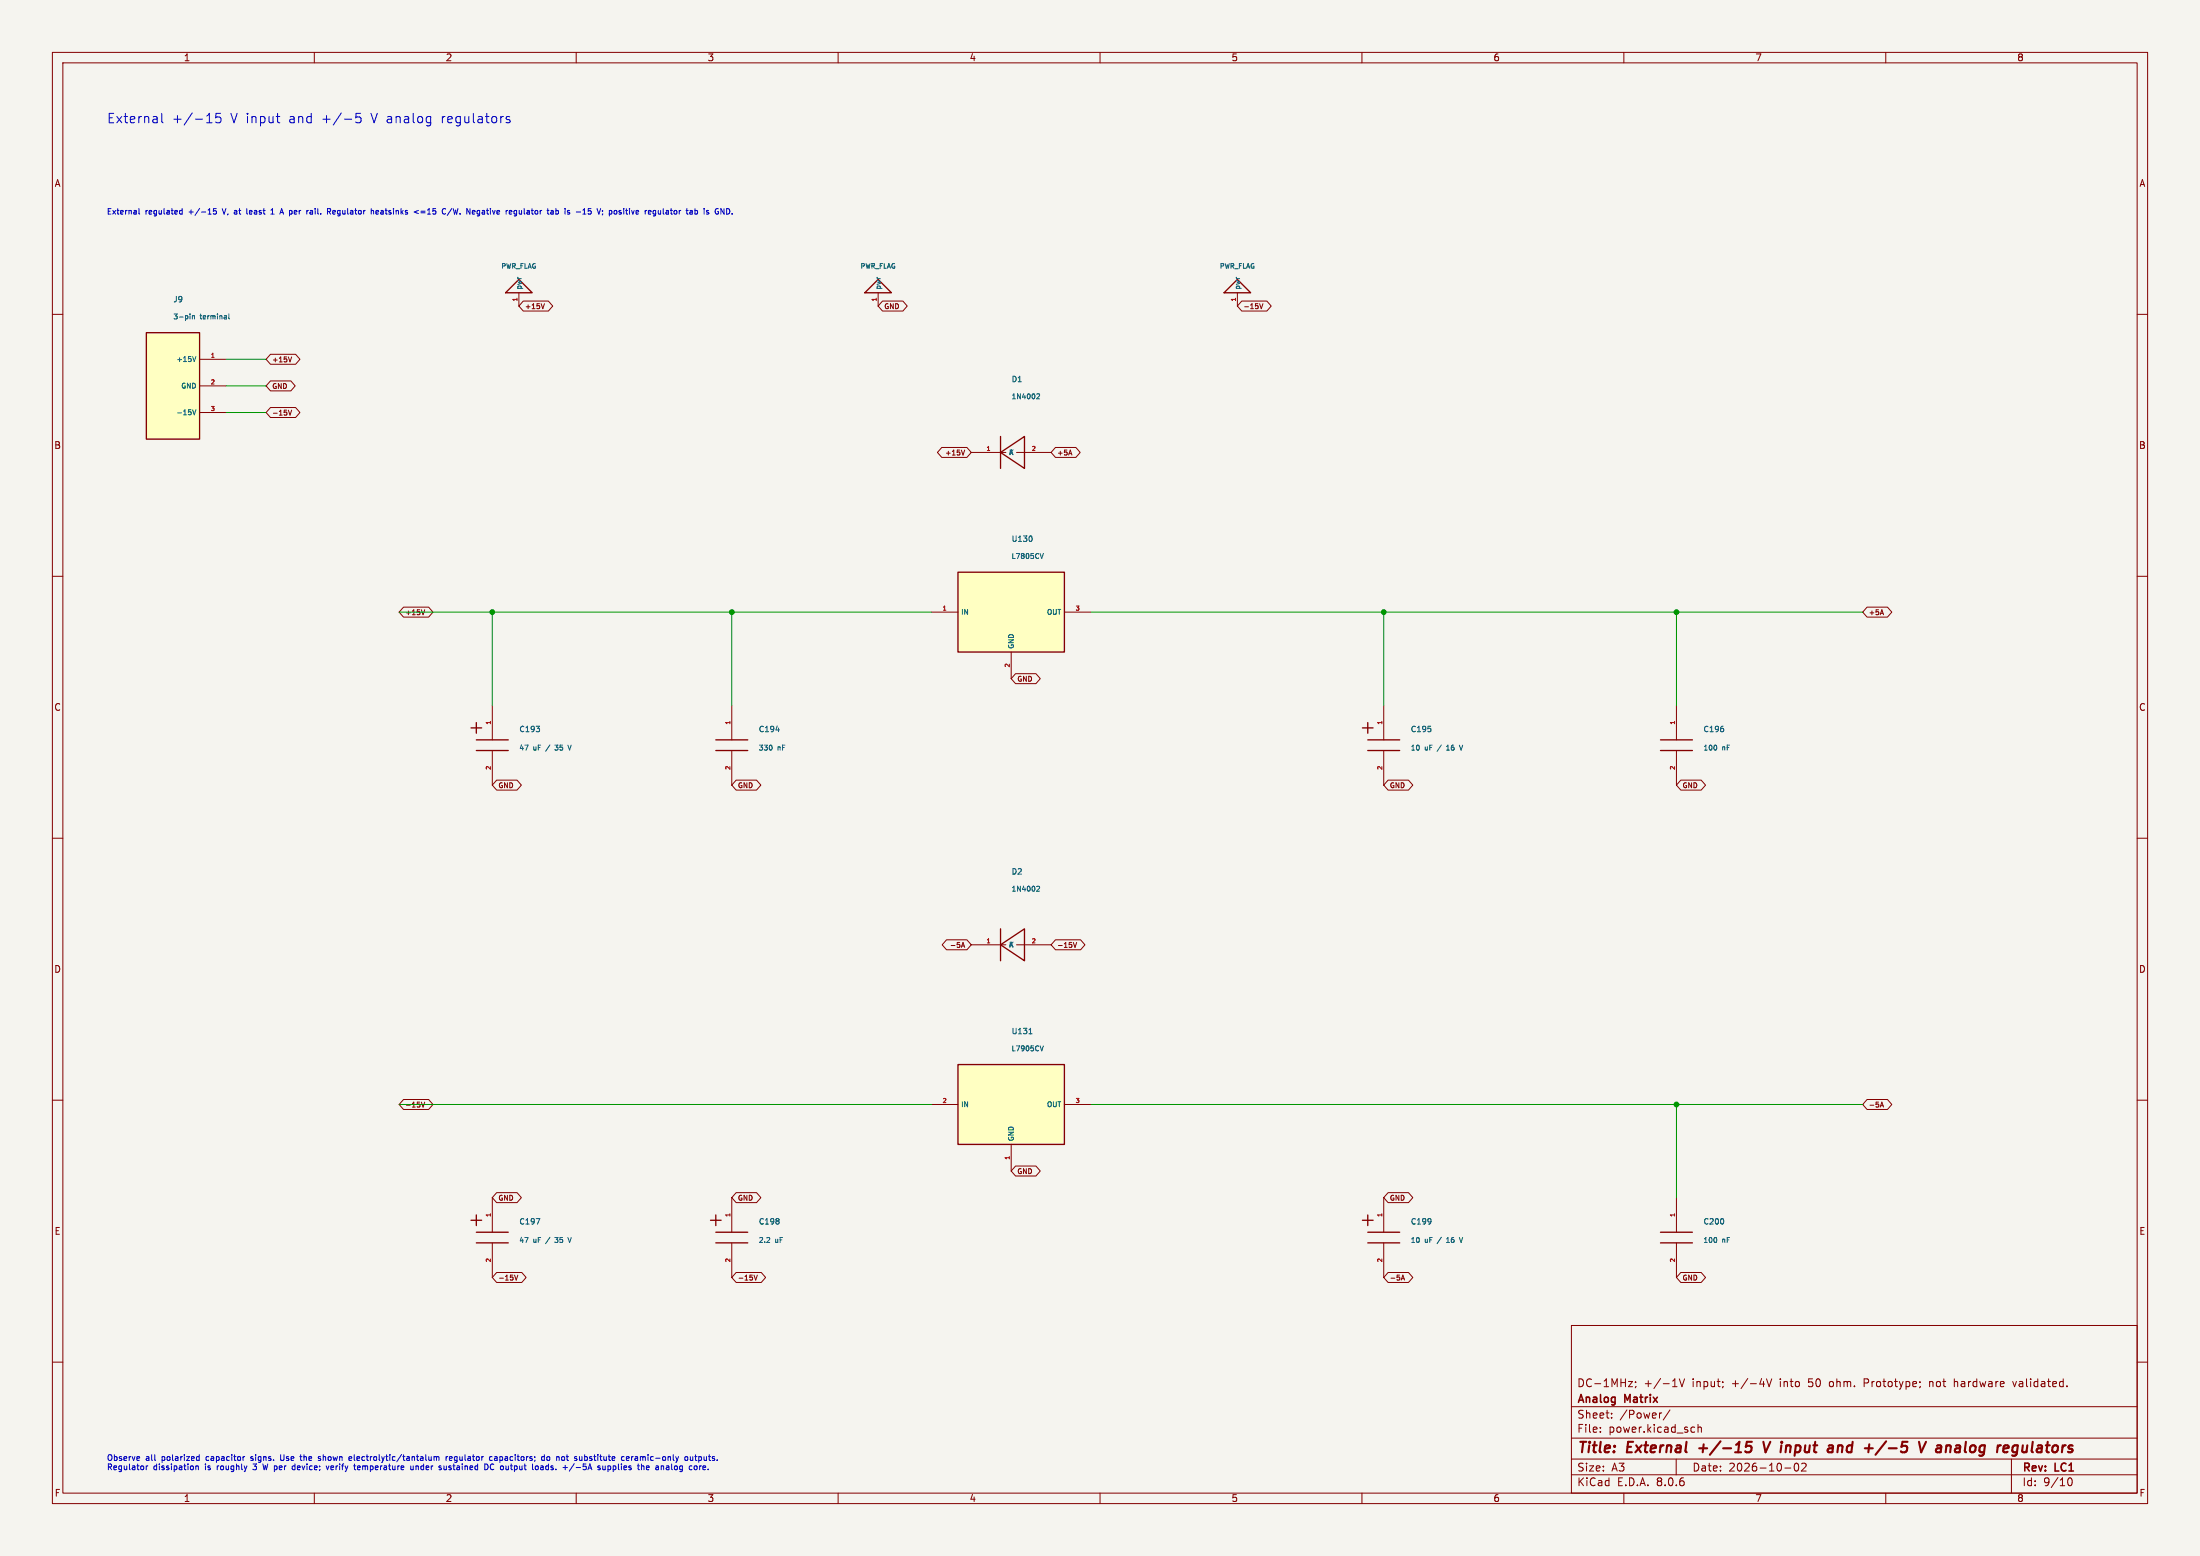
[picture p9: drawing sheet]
<svg xmlns="http://www.w3.org/2000/svg" width="420mm" height="297mm" viewBox="0 0 420 297" stroke-linecap="round" stroke-linejoin="round" font-family="sans-serif">
<path d="M0 0h420v297h-420z" fill="#f5f4ef" stroke="#f5f4ef" stroke-width=".19"/>
<g fill="none" stroke="#840000" stroke-width=".19">
<path d="M10 10h400v277h-400zM12 12h396v273h-396zM60 10v2M110 10v2M160 10v2M210 10v2M260 10v2M310 10v2M360 10v2M10 60h2M99.1 55.9v2.5M167.6 55.9v2.5"/>
<path d="M236.2 55.9v2.5M408 60h2M10 110h2M408 110h2M10 160h2M408 160h2M10 210h2M408 210h2M94 228.6v6.6M94 237.2v6.6M139.7 228.6v6.6M139.7 237.2v6.6"/>
<path d="M10 260h2M300 253h108v32h-108zM408 260h2M300 278.5h108M300 274.5h108M300 268.5h108M305.5 273.2v.2M305.5 272.5v.1M307.7 270.5v.2M307.7 269.8v.1M310.9 263.7h.8l-.8 1h.8M312.2 263.8v.1"/>
<path d="M312.3 264.6l-.1 .3M317.2 269.7l-.3 .1M318.8 269.1l-1.3 1.9M319.3 264.7h.9M319.4 263.5l.3-.3v1.5M320 278.5v3M320.6 263.2l.5 1.5 .5-1.5M323.1 272.4l.4 .1M323.5 273.3l-.4 .1M324.2 272.5l.2-.1 .3 .1 .1 .9M324.2 271.9v1.5M328.9 263.8v.1"/>
<path d="M328.9 264.6l-.1 .3M335.9 264.2h1M336.7 263.7v1M337.2 263.2l.5 1.5 .5-1.5M342.7 279.4a.81 .81 0 0 0 .3 1.4l.2-.2 .2-.4-.2-.8M344.7 279.4v.5l-.8 .9h.9M355.9 264h.5M356.4 263.2h-.5v1.5M368.4 263.7v1M368.6 263.7l-.2 .1M373.1 263.2v1.5M373.5 263.7l-.4 .1"/>
<path d="M384 278.5v6.5M384.2 263.7l.4 1 .3-1M60 285v2M110 285v2M160 285v2M210 285v2M260 285v2M300 281.5h108M310 285v2M340.7 280.2h1.2M360 285v2M394.7 282.7l.2-.5 .2-.1a.8 .8 0 0 1 .5 .7 .8 .8 0 0 1-.5 .8l-.2-.2-.2-.4"/>
</g>
<path d="M324.4 276.4h1.5M334.4 275.2h-.9l-.2 1 .3-.2 .6 .1 .2 .2-.2 .7-.3 .2h-.5l-.2-.2M336.6 275.2l.5 2 .9-2M350.9 275.9l-.1 1.3M351.5 275.9l-.6 .2M360.1 275.1l-2.1 2.6M366.3 275.2l.5 2 .9-2M369.8 276h.7v1.2M370.6 276.3l-.7 .1a.4 .4 0 0 0-.3 .4 .4 .4 0 0 0 .2 .4l.7-.1M386.2 275.9l-.1 1.2a.57 .57 0 0 0 .8-.1M387 275.9l-.1 1.3" fill="none" stroke="#840000" stroke-width=".4"/>
<path d="M99.1 53.3l2.5 2.6h-5.1zM167.6 53.3l2.6 2.6h-5.1zM236.2 53.3l2.6 2.6h-5.1zM89.9 232.9h2M90.9 237.2h6.1M90.9 235.2h6.1M90.9 231.9v2M135.6 232.9h2.1M136.7 237.2h6M136.7 235.2h6M136.7 231.9v2" fill="none" stroke="#840000" stroke-width=".25"/>
<path d="M102.4 232.6h.7l-.5 1M105.9 236.2h.6M105.9 237.1l.2 .1M108.4 236.2l.3 1 .4-1M148.7 232.7v.2M148.7 233.1v.4" fill="none" stroke="#006464" stroke-width=".19"/>
<path d="M27.9 63.5h10.2v20.3h-10.2z" fill="#ffffc2"/>
<g fill="none" stroke="#840000" stroke-width=".25">
<path d="M27.9 63.5h10.2v20.3h-10.2zM191 86.4l4.6-3.1v6.1zM191 83.3v6.1M89.9 138.9h2M90.9 137.9v2.1M90.9 143.3h6.1M90.9 141.2h6.1M136.7 143.3h6M136.7 141.2h6M317 143.3h6.1M317 141.2h6.1M317 237.2h6.1"/>
<path d="M317 235.2h6.1"/>
</g>
<g fill="none" stroke="#840000" stroke-width=".19">
<path d="M38.1 68.6h5.1M38.1 73.7h5.1M38.1 78.7h5.1M185.4 86.4h6.6M194.1 86.4h6.6M94 134.6v6.6M139.7 134.6v6.6M320 134.6v6.6M94 143.3v6.6M139.7 143.3v6.6M320 143.3v6.6M320 228.6v6.6"/>
<path d="M320 237.2v6.6"/>
</g>
<g fill="none" stroke="#006464" stroke-width=".19">
<path d="M36.3 59.9v.1M43.7 59.9v.8l.1 .2M36.7 60.3v.6M36.7 60.3h.4v.6M36.8 78.2l.3 1 .3-1M37.4 68.1l-.3 .9M198 75.2h.3l.2 .2-.6 .7h.6M102.4 138.6h.6l-.3 .4M103 139.1v.5M148.1 139.3h.7M329 139.1v.5M105.9 142.2h.6"/>
<path d="M105.9 143.1l.2 .1M108.4 142.2l.3 1 .4-1M147.3 142.3v.8M327.6 142.3v.8M327.6 236.3v.8M329 232.8v.6"/>
</g>
<path d="M182.9 109.2h20.3v15.3h-20.3z" fill="#ffffc2"/>
<path d="M182.9 109.2h20.3v15.3h-20.3zM260.1 138.9h2M261.1 137.9v2.1M261.1 143.3h6.1M261.1 141.2h6.1" fill="none" stroke="#840000" stroke-width=".25"/>
<path d="M177.8 116.8h5.1M203.2 116.8h5.1M193 124.5v5M264.2 134.6v6.6M264.2 143.3v6.6" fill="none" stroke="#840000" stroke-width=".19"/>
<path d="M196.9 102.4l.1 .3-.1 .5M199.2 105.7l-.3 .9M273.1 139.1v.5M276.2 143.2h.5M276.3 142.4l-.1 .1M278.6 142.2l.3 1 .3-1" fill="none" stroke="#006464" stroke-width=".19"/>
<path d="M182.9 203.2h20.3v15.2h-20.3z" fill="#ffffc2"/>
<path d="M191 177.3v6.1M191 180.3l4.6-3v6.1zM182.9 203.2h20.3v15.2h-20.3zM260.1 232.9h2M261.1 237.2h6.1M261.1 235.2h6.1M261.1 231.9v2" fill="none" stroke="#840000" stroke-width=".25"/>
<g fill="none" stroke="#840000" stroke-width=".19">
<path d="M99.9 57.5h4.8l.8 .9-.8 1h-4.8l-.8-1zM103.9 58l-.3 .9M168.5 57.5h3.9l.8 .9-.8 1h-3.9l-.9-1zM237.1 57.5h4.7l.9 .9-.9 1h-4.7l-.9-1zM240.5 58l.3 .9 .3-.9M51.6 72.7h3.9l.9 1-.9 .9h-3.9l-.8-.9zM51.6 67.6h4.8l.9 1-.9 .9h-4.8l-.8-.9zM51.6 77.8h4.8l.9 .9-.9 1h-4.8l-.8-1zM55 78.3l.4 .9 .3-.9M55.7 68.1l-.3 1M179.8 85.4h4.8l.8 1-.8 .9h-4.8l-.8-.9zM184.2 85.9l-.4 1"/>
<path d="M201.5 85.4h3.9l.8 1-.8 .9h-3.9l-.8-.9zM204.3 85.9l.3 1M77 115.9h4.8l.9 .9-.9 1h-4.8l-.8-1zM81.1 116.4l-.3 .9M356.4 115.9h3.9l.9 .9-.9 1h-3.9l-.8-1zM359.3 116.4l.3 .9M193.9 128.6h3.9l.8 .9-.8 1h-3.9l-.9-1zM94.8 148.9h3.9l.8 1-.8 .9h-3.9l-.8-.9zM140.5 148.9h3.9l.9 1-.9 .9h-3.9l-.8-.9zM265 148.9h3.9l.8 1-.8 .9h-3.9l-.8-.9zM320.9 148.9h3.9l.8 1-.8 .9h-3.9l-.9-.9zM180.7 179.4h3.9l.8 .9-.8 1h-3.9l-.8-1z"/>
<path d="M201.5 179.4h4.8l.8 .9-.8 1h-4.8l-.8-1zM204.9 179.9l.3 .9 .3-.9M183.5 180.8l.3-.9 .4 .9M183.6 180.6h.5M185.4 180.3h6.6M194.1 180.3h6.6M77 209.9h4.8l.9 .9-.9 1h-4.8l-.8-1zM80.4 210.4l.4 .9 .3-.9M177.8 210.8h5.1M193 218.4v5.1M203.2 210.8h5.1M356.4 209.9h3.9l.9 .9-.9 1h-3.9l-.8-1z"/>
<path d="M358.9 211.3l.4-.9 .3 .9M359 211h.5M94.8 227.6h3.9l.8 1-.8 1h-3.9l-.8-1zM140.5 227.6h3.9l.9 1-.9 1h-3.9l-.8-1zM193.9 222.6h3.9l.8 .9-.8 1h-3.9l-.9-1zM264.2 228.6v6.6M264.2 237.2v6.6M265 227.6h3.9l.8 1-.8 1h-3.9l-.8-1zM94.8 242.9h4.8l.8 .9-.8 1h-4.8l-.8-1zM98.2 243.4l.3 .9 .4-.9M140.5 242.9h4.8l.9 .9-.9 1h-4.8l-.8-1zM143.9 243.4l.4 .9 .3-.9"/>
<path d="M265 242.9h3.9l.8 .9-.8 1h-3.9l-.8-1zM267.5 244.3l.3-.9 .3 .9M267.6 244.1h.4M320.9 242.9h3.9l.8 .9-.8 1h-3.9l-.9-1z"/>
</g>
<path d="M198 169.2h.3l.2 .2-.6 .7h.6M196.4 197.3h.6M196.6 196.4l.1-.1v1M199.2 199.6l-.3 1M273.1 232.7v.7M273.2 233l-.1 .1M276.2 237.2h.5M276.3 236.3l-.1 .2M278.6 236.2l.3 1 .3-1" fill="none" stroke="#006464" stroke-width=".19"/>
<g fill="none" stroke="#0000c2" stroke-width=".19">
<path d="M26.5 39.8v.9l.2 .2M30.9 21.6v1.6l.2 .2M34.8 39.8v1.1M39.4 23.4h1.1M39.4 22.1l.6-.5v1.8M41.3 39.8h-.5l-.1 .5h.5l.1 .5-.2 .1-.4-.1M42.1 21.6h-.9v.9l.2-.2 .6 .1 .2 .3-.1 .6-.3 .1h-.4l-.2-.1M42.4 39.8l.4 1.1M47.1 39.8v.9l.2 .2M52.7 22.2h.7M53.2 23.4h.2M53.8 39.8l.3 1.1"/>
<path d="M65.8 22.7h1.3M68.8 21.6h-.8l-.1 .9 .3-.2 .6 .1 .1 .3-.1 .6-.2 .1h-.4l-.3-.1M86.3 39.8l-.9 1.3M86.5 39.8l.3 1.1 .2-.8M96.6 22.6l.8 .5-.3 .3h-.5M97.3 22.3l-.4-.1-.3 .3M126.6 39.8v.9l.2 .2M134.4 39.8v.1M138.7 39.8a.53 .53 0 0 1 .6 .5 .53 .53 0 0 1-.6 .6zM34.3 40.7l.2 .2 .3-.1M34.8 40.2h-.3l-.2 .2M39.7 40.9h.6"/>
<path d="M44.7 40.7l.4 .2M45.1 40.2h-.3M45.1 40.5l-.4 .1M51.7 40.9h.6M51.7 40.1l.3-.3v1.1M53.5 40.6h.5M59.5 40.2l.2 .1v.6M59.7 40.8l-.4 .1M59.7 40.4l-.4 .1M63.5 40.5l.5-.1v-.2h-.3l-.2 .1 .1 .5h.4M71.8 40.5l.5-.1-.1-.2h-.3l-.1 .1v.5h.4M73 40.2h-.3"/>
<path d="M73.1 40.5l-.4 .1v.2l.4 .1M80.4 40.3h.8M80.4 40.6h.8M91.6 40.2h-.3l-.2 .2 .1 .4h.4M91.6 40.2v.8l-.2 .2h-.3M98.3 40.2h.3M98.6 40.8l-.3 .1M98.6 40.2v.8l-.2 .2M99.1 40.2l.1 .6h.4M99.6 40.2v.7M106.2 40.2l.4 .2v.4l-.4 .1M110 40.5h.8"/>
<path d="M111.3 40.9h.6M111.4 40.1h-.1M116.6 40.2l.2 .2v.3l-.2 .2M117.3 40.3l.1-.1 .3 .1v.5h-.4zM127.2 40.2h.3l.1 .1M127.6 40.4l-.5 .2 .2 .3 .3-.1M134.4 40.2v.7M135.3 40.2h-.3l-.1 .1v.2l.4 .1v.2h-.4M26.5 278l.2 .3-.6 .1M26.6 278.7l-.1 .1M27.9 279.8v.7M28.2 279.8l-.3 .2"/>
<path d="M37.4 279.8v.7M37.4 279.9h.1M37.7 279.8l.2 .2v.5M37.7 278l.3 .1M38 277.7v1.1M38 278.7l-.3 .1M46.7 278l-.2 .1M47.9 278.7l.3 .1M48 278l-.1 .2 .1 .2M50.2 279.4l.2 1.1 .2-.7M53.6 277.7v.9l.4 .2M56 279.8l.3 .1"/>
<path d="M56.3 279.4v1.1M57.2 278h.5M57.6 278.8h.1M60.9 278.4l.3 .1v.1l-.3 .2M60.9 278l.3 .1M62.3 279.8l.2 .7 .3-.7M63.5 279.8l-.3 .2v.5h.3M66.8 278l.3 .1v.2l-.5 .1M67.1 278.7l-.3 .1M67.6 277.7v.9l.2 .2M68.3 279.9v.6h.4M68.7 279.9l.1 .2-.6 .1"/>
<path d="M78.4 279.8l.1 .7 .4-.1M78.9 279.8v.7M79.4 279.8v.7M79.5 279.9h-.1M79.8 279.9l.1 .6M82.3 278v.8M82.3 278.7l-.1 .1M82.9 278.1l.3-.1 .1 .2M82.9 278v.8M83.3 278.2l.2-.2 .2 .1 .1 .7M83.3 278.2v.6M85.2 278v.8"/>
<path d="M85.2 279.8v.7M85.5 278l-.3 .2M85.8 278.4l.5-.1v-.2l-.4-.1-.1 .2v.5h.5M93.2 279.9l-.1 .5M93.5 278.7h.5M94 278.1h-.5M94.3 279.5a.49 .49 0 0 0-.7 .5 .49 .49 0 0 0 .7 .4M94.4 278.1h.5v.7M94.9 278.3l-.5 .2 .1 .3 .4-.1M103.2 279.9h.5v.6M103.9 278.1l-.3-.1-.2 .2 .1 .5h.4M103.9 277.7v1.1"/>
<path d="M104.2 279.9v.5M104.5 278.1l.3-.1 .2 .2v.4l-.2 .2-.4-.2zM108.1 278h.4M108.3 277.7v.9l.1 .2M109.6 279.4l-.9 1.4M111.6 278.7h.4M111.6 278.1h.4M111.6 277.7v1.1M115.1 279.8v.7l.4-.1M115.5 279.8v.7M116.1 279.9l.3-.1 .2 .2-.1 .5h-.4M116.1 279.8v1.1"/>
<path d="M117.1 279.8v1.1M117.2 279.8l-.1 .1M119.6 278.4l.5-.1-.1-.2-.3-.1-.1 .2v.5h.4M120.6 278v.8M120.9 278l-.3 .2M123.9 279.9v.2l-.5 .1M128.2 279.4v1l.2 .1M130.8 278.1l.3-.1 .2 .2v.5h-.5M131.8 278v.7h.5M132.3 278v.8M132.6 278h.4M132.8 277.7v.9l.2 .2"/>
<path d="M133.4 278v1.1M133.4 278.7l.1 .1M133.5 278l-.1 .1M134.2 279.9v.6h.5M134.7 279.9v.2l-.5 .1M48.3 280.4l.5 .1M56.3 280.5h-.3M63.7 280.1l-.5 .1M85.2 280.4l-.4 .1M103.7 280.1l-.5 .2 .1 .2h.4M110 280.1h.8M117.1 280.5h.1"/>
<path d="M123.9 280.5h-.3M135.2 280.4v.1"/>
</g>
<path d="M43.2 73.7h7.6M43.2 68.6h7.6M43.2 78.7h7.6M76.2 116.8h101.6M94 116.8v17.8M139.7 116.8v17.8M208.3 116.8h147.3M264.2 116.8v17.8M320 116.8v17.8M76.2 210.8h101.6M208.3 210.8h147.3M320 210.8v17.8" fill="none" stroke="#009600" stroke-width=".19"/>
<g fill="#009600" stroke="#009600" stroke-width=".19">
<circle cx="94" cy="116.8" r=".46"/>
<circle cx="139.7" cy="116.8" r=".46"/>
<circle cx="320" cy="116.8" r=".46"/>
<circle cx="320" cy="210.8" r=".46"/>
<circle cx="264.2" cy="116.8" r=".46"/>
</g>
<g font-size="2.8" fill="#840000">
<text x="301" y="277.9">Title:</text>
<text x="310.6" y="277.9">External</text>
<text x="325.2" y="277.9">+/-15</text>
<text x="338.3" y="277.9">V input</text>
<text x="352.2" y="277.9">and</text>
<text x="360" y="277.9">+/-5</text>
<text x="371.3" y="277.9">V analog</text>
<text x="387.7" y="277.9">regulators</text>
</g>
<g font-size="2.5" fill="#0000c2">
<text x="20.3" y="23.7">External</text>
<text x="32.8" y="23.7">+/-15</text>
<text x="44" y="23.7">V input</text>
<text x="55.3" y="23.7">and</text>
<text x="61.6" y="23.7">+/-5</text>
<text x="71.1" y="23.7">V analog</text>
<text x="84.7" y="23.7">regulators</text>
</g>
<g font-size="2.1" fill="#840000">
<text x="301" y="268.2">Analog</text>
<text x="301" y="265">DC-1MHz;</text>
<text x="310.2" y="268.2">Matrix</text>
<text x="313.8" y="265">+/-1V</text>
<text x="323.1" y="265">input;</text>
<text x="330.7" y="265">+/-4V</text>
<text x="340" y="265">into</text>
<text x="345.6" y="265">50</text>
<text x="349.8" y="265">ohm.</text>
<text x="356.5" y="265">Prototype;</text>
<text x="369.2" y="265">not</text>
<text x="374" y="265">hardware</text>
<text x="385.5" y="265">validated.</text>
<text x="301" y="273.7">File:</text>
<text x="301" y="271">Sheet:</text>
<text x="307.1" y="273.7">power.kicad_sch</text>
<text x="309.2" y="271">/Power/</text>
<text x="301" y="281.1">Size:</text>
<text x="307.6" y="281.1">A3</text>
<text x="323" y="281.1">Date:</text>
<text x="330" y="281.1">2026-10-02</text>
<text x="386" y="281.3">Rev:</text>
<text x="392.4" y="281.3">LC1</text>
<text x="301" y="283.9">KiCad</text>
<text x="308.7" y="283.9">E.D.A.</text>
<text x="316.3" y="283.9">8.0.6</text>
<text x="386" y="283.9">Id:</text>
<text x="390.1" y="283.9">9/10</text>
</g>
<g font-size="1.8" fill="#840000">
<text x="35" y="11.9">1</text>
<text x="85" y="11.9">2</text>
<text x="135" y="11.9">3</text>
<text x="185" y="11.9">4</text>
<text x="235" y="11.9">5</text>
<text x="285" y="11.9">6</text>
<text x="335" y="11.9">7</text>
<text x="385" y="11.9">8</text>
<text x="10.3" y="35.9">A</text>
<text x="408.3" y="35.9">A</text>
<text x="10.3" y="85.9">B</text>
<text x="408.2" y="85.9">B</text>
<text x="10.3" y="135.9">C</text>
<text x="408.2" y="135.9">C</text>
<text x="10.3" y="185.9">D</text>
<text x="408.2" y="185.9">D</text>
<text x="10.3" y="235.9">E</text>
<text x="408.3" y="235.9">E</text>
<text x="10.3" y="285.9">F</text>
<text x="35" y="286.9">1</text>
<text x="85" y="286.9">2</text>
<text x="135" y="286.9">3</text>
<text x="185" y="286.9">4</text>
<text x="235" y="286.9">5</text>
<text x="285" y="286.9">6</text>
<text x="335" y="286.9">7</text>
<text x="385" y="286.9">8</text>
<text x="408.3" y="285.9">F</text>
</g>
<g font-size="1.5" fill="#0000c2">
<text x="20.3" y="41.1">External</text>
<text x="27.8" y="41.1">regulated</text>
<text x="36.2" y="41.1">+/-15</text>
<text x="43" y="41.1">V,</text>
<text x="45.4" y="41.1">at</text>
<text x="48" y="41.1">least</text>
<text x="52.9" y="41.1">1</text>
<text x="55" y="41.1">A per</text>
<text x="60.4" y="41.1">rail.</text>
<text x="64.6" y="41.1">Regulator</text>
<text x="73.2" y="41.1">heatsinks</text>
<text x="81.7" y="41.1">&lt;=15</text>
<text x="87.3" y="41.1">C/W.</text>
<text x="92.2" y="41.1">Negative</text>
<text x="100" y="41.1">regulator</text>
<text x="108.2" y="41.1">tab</text>
<text x="111.7" y="41.1">is</text>
<text x="114.1" y="41.1">-15</text>
<text x="118.5" y="41.1">V;</text>
<text x="120.9" y="41.1">positive</text>
<text x="128" y="41.1">regulator</text>
<text x="136.2" y="41.1">tab</text>
<text x="139.8" y="41.1">is</text>
<text x="20.3" y="279">Observe</text>
<text x="20.3" y="280.8">Regulator</text>
<text x="27.8" y="279">all</text>
<text x="29.3" y="280.8">dissipation</text>
<text x="31.1" y="279">polarized</text>
<text x="39.3" y="280.8">is</text>
<text x="39.7" y="279">capacitor</text>
<text x="41.8" y="280.8">roughly</text>
<text x="48.5" y="279">signs.</text>
<text x="49" y="280.8">3</text>
<text x="51.1" y="280.8">W per</text>
<text x="54.4" y="279">Use</text>
<text x="57.1" y="280.8">device;</text>
<text x="58.5" y="279">the</text>
<text x="62.1" y="279">shown</text>
<text x="63.9" y="280.8">verify</text>
<text x="68.2" y="279">electrolytic/tantalum</text>
<text x="69.4" y="280.8">temperature</text>
<text x="80.4" y="280.8">under</text>
<text x="86.1" y="280.8">sustained</text>
<text x="86.9" y="279">regulator</text>
<text x="95" y="280.8">DC output</text>
<text x="95.5" y="279">capacitors;</text>
<text x="104.6" y="280.8">loads.</text>
<text x="105.7" y="279">do</text>
<text x="108.8" y="279">not</text>
<text x="110.7" y="280.8">+/-5A</text>
<text x="112.5" y="279">substitute</text>
<text x="117.6" y="280.8">supplies</text>
<text x="121.6" y="279">ceramic-only</text>
<text x="125.5" y="280.8">the</text>
<text x="129.1" y="280.8">analog</text>
<text x="134" y="279">outputs.</text>
</g>
<g font-size="1.5" fill="#006464">
<text x="33" y="57.9">J9</text>
<text x="193" y="73.1">D1</text>
<text x="193" y="103.6">U130</text>
<text x="99" y="139.9">C193</text>
<text x="144.7" y="139.9">C194</text>
<text x="269.2" y="139.9">C195</text>
<text x="325.1" y="139.9">C196</text>
<text x="193" y="167.1">D2</text>
<text x="193" y="197.6">U131</text>
<text x="99" y="233.9">C197</text>
<text x="144.7" y="233.9">C198</text>
<text x="269.2" y="233.9">C199</text>
<text x="325.1" y="233.9">C200</text>
</g>
<g font-size="1.3" fill="#006464">
<text x="95.6" y="51.5">PWR_FLAG</text>
<text x="164.2" y="51.5">PWR_FLAG</text>
<text x="232.7" y="51.5">PWR_FLAG</text>
<text x="99.8" y="55.4" transform="rotate(-90 99.8 55.4)">pwr</text>
<text x="168.3" y="55.4" transform="rotate(-90 168.3 55.4)">pwr</text>
<text x="236.9" y="55.4" transform="rotate(-90 236.9 55.4)">pwr</text>
<text x="33" y="61.2">3-pin</text>
<text x="38.2" y="61.2">terminal</text>
<text x="33.5" y="69.3">+15V</text>
<text x="34.4" y="74.4">GND</text>
<text x="193" y="76.4">1N4002</text>
<text x="33.5" y="79.4">-15V</text>
<text x="192.5" y="87.1">K</text>
<text x="193" y="106.9">L7805CV</text>
<text x="183.4" y="117.5">IN</text>
<text x="199.7" y="117.5">OUT</text>
<text x="193.7" y="124" transform="rotate(-90 193.7 124)">GND</text>
<text x="99" y="143.5">47</text>
<text x="101.8" y="143.5">uF</text>
<text x="104.5" y="143.5">/</text>
<text x="106.5" y="143.5">35</text>
<text x="144.7" y="143.5">330</text>
<text x="148.4" y="143.5">nF</text>
<text x="269.2" y="143.5">10</text>
<text x="272" y="143.5">uF</text>
<text x="274.7" y="143.5">/</text>
<text x="276.6" y="143.5">16</text>
<text x="325.1" y="143.5">100</text>
<text x="328.8" y="143.5">nF</text>
<text x="193" y="170.4">1N4002</text>
<text x="192.5" y="181">K</text>
<text x="193" y="200.9">L7905CV</text>
<text x="183.4" y="211.5">IN</text>
<text x="199.7" y="211.5">OUT</text>
<text x="193.7" y="217.9" transform="rotate(-90 193.7 217.9)">GND</text>
<text x="99" y="237.4">47</text>
<text x="101.8" y="237.4">uF</text>
<text x="104.5" y="237.4">/</text>
<text x="106.5" y="237.4">35</text>
<text x="144.7" y="237.4">2.2</text>
<text x="148" y="237.4">uF</text>
<text x="269.2" y="237.4">10</text>
<text x="272" y="237.4">uF</text>
<text x="274.7" y="237.4">/</text>
<text x="276.6" y="237.4">16</text>
<text x="325.1" y="237.4">100</text>
<text x="328.8" y="237.4">nF</text>
</g>
<g font-size="1.3" fill="#840000">
<text x="100.1" y="59.2">+15V</text>
<text x="168.7" y="59.2">GND</text>
<text x="237.3" y="59.2">-15V</text>
<text x="51.9" y="69.4">+15V</text>
<text x="51.9" y="74.4">GND</text>
<text x="51.9" y="79.5">-15V</text>
<text x="180.3" y="87.1">+15V</text>
<text x="201.7" y="87.1">+5A</text>
<text x="77.3" y="117.6">+15V</text>
<text x="356.7" y="117.6">+5A</text>
<text x="194.1" y="130.3">GND</text>
<text x="95" y="150.6">GND</text>
<text x="140.8" y="150.6">GND</text>
<text x="265.2" y="150.6">GND</text>
<text x="321.1" y="150.6">GND</text>
<text x="181.2" y="181.1">-5A</text>
<text x="201.7" y="181.1">-15V</text>
<text x="77.3" y="211.6">-15V</text>
<text x="356.7" y="211.6">-5A</text>
<text x="194.1" y="224.3">GND</text>
<text x="95" y="229.4">GND</text>
<text x="140.8" y="229.4">GND</text>
<text x="265.2" y="229.4">GND</text>
<text x="95" y="244.6">-15V</text>
<text x="140.8" y="244.6">-15V</text>
<text x="265.2" y="244.6">-5A</text>
<text x="321.1" y="244.6">GND</text>
</g>
<g font-size="1.1" fill="#a90000">
<text x="98.8" y="57.7" transform="rotate(-90 98.8 57.7)">1</text>
<text x="167.4" y="57.7" transform="rotate(-90 167.4 57.7)">1</text>
<text x="236" y="57.7" transform="rotate(-90 236 57.7)">1</text>
<text x="40.1" y="68.3">1</text>
<text x="40.1" y="73.4">2</text>
<text x="40.1" y="78.5">3</text>
<text x="188.2" y="86.1">1</text>
<text x="196.8" y="86.1">2</text>
<text x="179.8" y="116.6">1</text>
<text x="205.2" y="116.6">3</text>
<text x="192.8" y="127.5" transform="rotate(-90 192.8 127.5)">2</text>
<text x="93.7" y="138.5" transform="rotate(-90 93.7 138.5)">1</text>
<text x="139.4" y="138.5" transform="rotate(-90 139.4 138.5)">1</text>
<text x="263.9" y="138.5" transform="rotate(-90 263.9 138.5)">1</text>
<text x="319.8" y="138.5" transform="rotate(-90 319.8 138.5)">1</text>
<text x="93.7" y="147.1" transform="rotate(-90 93.7 147.1)">2</text>
<text x="139.4" y="147.1" transform="rotate(-90 139.4 147.1)">2</text>
<text x="263.9" y="147.1" transform="rotate(-90 263.9 147.1)">2</text>
<text x="319.8" y="147.1" transform="rotate(-90 319.8 147.1)">2</text>
<text x="188.2" y="180.1">1</text>
<text x="196.8" y="180.1">2</text>
<text x="179.8" y="210.6">2</text>
<text x="205.2" y="210.6">3</text>
<text x="192.8" y="221.5" transform="rotate(-90 192.8 221.5)">1</text>
<text x="93.7" y="232.4" transform="rotate(-90 93.7 232.4)">1</text>
<text x="139.4" y="232.4" transform="rotate(-90 139.4 232.4)">1</text>
<text x="263.9" y="232.4" transform="rotate(-90 263.9 232.4)">1</text>
<text x="319.8" y="232.4" transform="rotate(-90 319.8 232.4)">1</text>
<text x="93.7" y="241.1" transform="rotate(-90 93.7 241.1)">2</text>
<text x="139.4" y="241.1" transform="rotate(-90 139.4 241.1)">2</text>
<text x="263.9" y="241.1" transform="rotate(-90 263.9 241.1)">2</text>
<text x="319.8" y="241.1" transform="rotate(-90 319.8 241.1)">2</text>
</g>
</svg>
